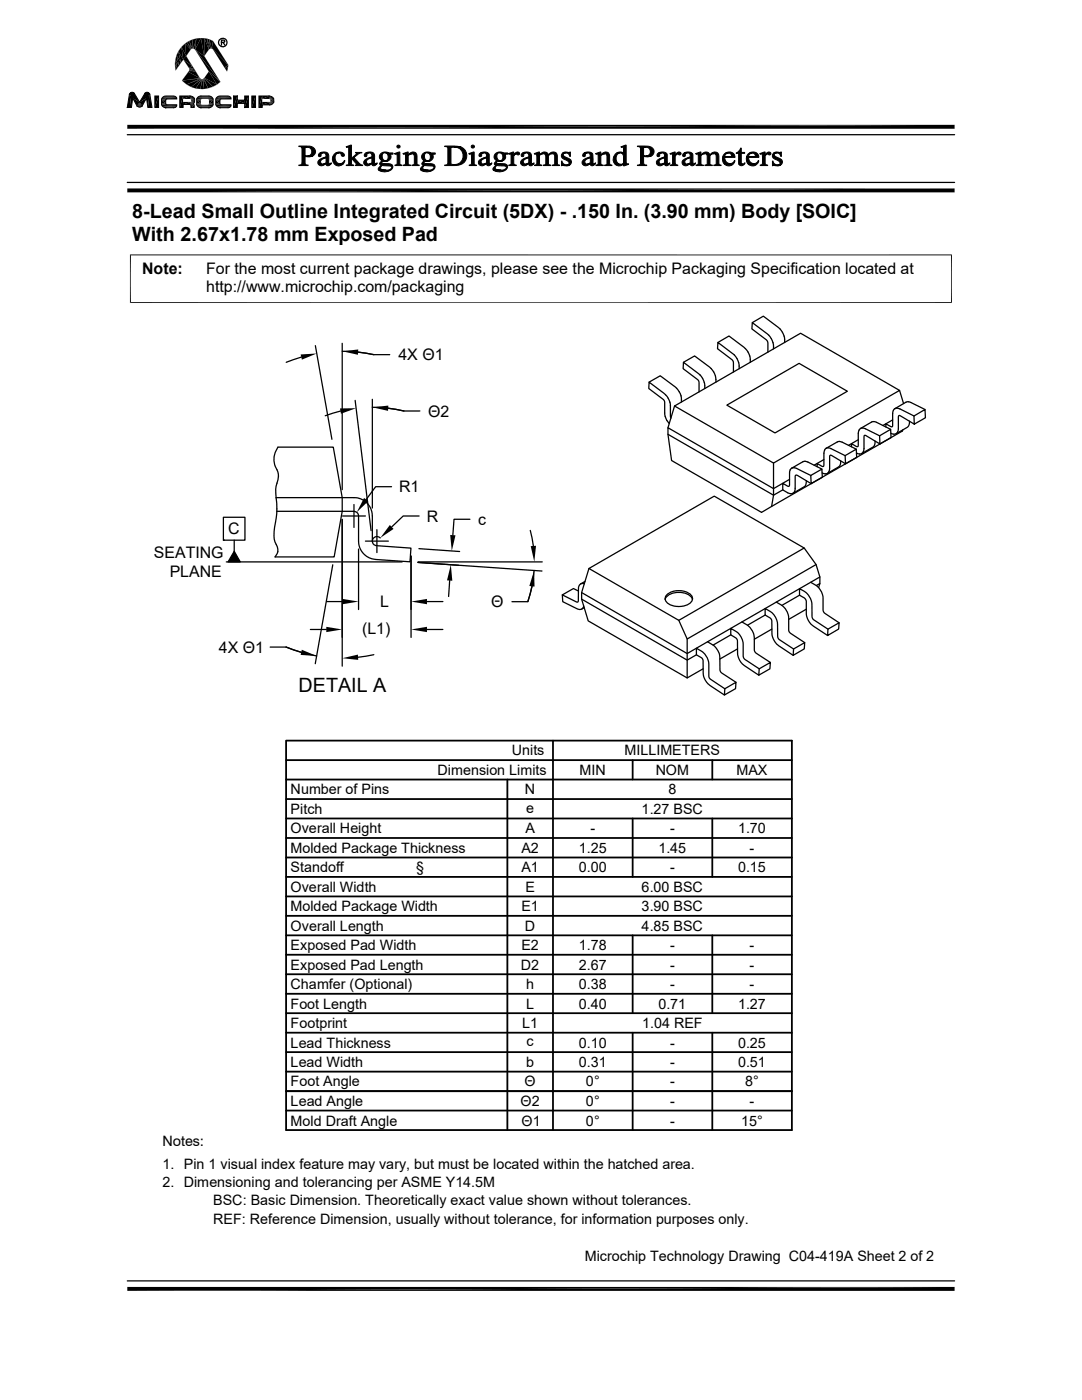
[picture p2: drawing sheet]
<svg xmlns="http://www.w3.org/2000/svg" width="216mm" height="279mm" viewBox="0 0 216 279" stroke-linecap="round" stroke-linejoin="round" font-family="sans-serif">
<g fill="none" stroke="#000" stroke-width=".25">
<path d="M44.2 8.5l.5-.1 .2-.2-.3-.2h-.4v1M44.5 8.5l.4 .5M47.3 19.2h.1M25.4 36.4h165.1M25.4 26.9h165.1M33.1 21.5h.1M40.1 21.5h.1M41.7 21.5h.1M43.9 21.5h.1M48.8 21.4h.1M60.1 71.3l-3 1M62.9 69l3.3 18.7"/>
<path d="M68.3 70.1a29.6 29.6 0 0 1 6.3 .7M68.3 68.5v29.2M70.9 79.9l3.1 26M71.5 70.3l3.1 .5h3.2M74.3 79.7v21.7M129.5 76.3l2.2-1.3 3 2.2a3.4 3.4 0 0 1 1.3 3M136.4 72.3l2.2-1.3 3 2.3a3.5 3.5 0 0 1 1.3 3M140.6 77.6a3.5 3.5 0 0 0-1.2-3.1l-3-2.2-.1 1.3 3.1 2.4 .1 2.2M143.3 68.3l2.2-1.2 2.9 2.2a3.5 3.5 0 0 1 1.3 3M147.5 73.6a3.5 3.5 0 0 0-1.3-3l-2.9-2.3-.1 1.3 3 2.4 .1 2.2M150.1 64.4l2.2-1.3 3 2.2a3.5 3.5 0 0 1 1.3 3M154.3 69.6a3.5 3.5 0 0 0-1.2-3l-3-2.2-.1 1.2 3.1 2.5 .1 .3v1.9"/>
<path d="M179.5 77.9l.8 2.6M55.1 99.3h15.5a3.6 3.6 0 0 1 3.7 3.7v5a.89 .89 0 0 0 .8 .9l6.9 .5-.2 2.7-6.8-.4a3.7 3.7 0 0 1-3.5-3.7v-5a.93 .93 0 0 0-.9-1h-15.4M55.5 89.2h11l1.8 10.1v2.7l-1.6 9.1h-11.8a2.29 2.29 0 0 0 0-3 10.2 10.2 0 0 1 .2-4.7l.1-1.8-.1-2.2a6.4 6.4 0 0 1 .4-3.6 3.1 3.1 0 0 0-.6-2.7 4 4 0 0 1 .6-3.9zM67.9 82l-3 1M74.3 81.3a27.9 27.9 0 0 1 6.3 .7h3.2M77.5 81.5l3.1 .5M78.1 97.1h-3.1l-1.9 2.6M133.3 86.7l.7 5.2 18 10.4 2-1.2 .3-2.3v-6.4M133.9 83.4l-.1-2.8-.5-1.1-.8-1-3-2.2v1.2l3 2.4 .2 2.9 .4 1.1 .4 .6M134.6 81l25.1-14.5 19.8 11.4-25.2 14.5zM134.6 81l-1.3 4.4M145 80.9l14.4-8.4 9.7 5.6-14.5 8.3z"/>
<path d="M157.5 95.7l-3.2 1.8-21-12.1v1.3l21 12.1 1.9-1M158 93.4a1.01 1.01 0 0 0-.5 1v2.6h-.3l-1-.5v1.3a2.61 2.61 0 0 0 1.8 .7l.2-.1M158 93.4l2.2-1.2 .4-.1 3.4 1.5M158 93.4h.7l3.1 1.5M160.9 95.9v.3a1.01 1.01 0 0 1-.5 1l-2.2 1.2M161.8 94.9l2.2-1.3 .1 1.6-2.2 1.3zM161.9 96.5l-2.8-1.7h-.3l-.1 .3-.1 2.7-.4 .6M164 94.4l.7 .2 .4-.1M164.4 91.7l-1.9 1.1M164.8 89.5l-.4 .6v2.9l-.4 .1-1-.6v.6M164.8 89.5l2.3-1.3 .4-.1 3.4 1.5M164.8 89.5l.8-.1 3 1.5"/>
<path d="M167.7 92v.2a1.01 1.01 0 0 1-.4 1l-2.2 1.3M168.6 90.9l2.3-1.3v1.7l-2.2 1.3zM168.7 92.6l-2.8-1.7h-.2l-.2 2.9-.4 .7M170.9 90.4l.6 .2 .5-.1M171.3 87.8l-2 1.1M171.7 85.5l-.3 .4-.1 .6-.1 2.5-.3 .1-1-.6v.7M171.7 85.5l2.2-1.3 .5-.1 3.3 1.6M171.7 85.5h.7l3.1 1.5M174.6 88v.3a1.01 1.01 0 0 1-.4 .9l-2.2 1.3M175.6 88.6l-.1-1.6 2.2-1.3 .1 1.6-2.2 1.3-3.1-1.7-.1 3-.4 .6M177.8 86.5l.6 .2 .4-.1M178.1 83.8l-1.9 1.1"/>
<path d="M178.6 81.6l-.4 .6-.1 2.9h-.4l-.9-.5v.6M178.6 81.6l2.2-1.3 .4-.1 3.4 1.5M178.6 81.6l.4-.2 .6 .2 2.8 1.4M180.1 85.8v.2l-26.1 15.1M181.5 84.1l-.1 .5-.2 .5-2.4 1.5M182.4 84.6v-1.6l2.2-1.3 .1 1.7-2.3 1.2-3-1.7-.2 3-.4 .7M44.6 103.2h4.3v4.6h-4.3zM44.6 107.8h.1M45.1 112.1h35.1M46.7 107.8v2.2M46.7 110l1.2 2.1h-2.4zM66.4 112.7l-3.5 19.8"/>
<path d="M68.3 103.7v29.2M68.3 103h4.6M70.6 100.7v4.6M71.5 109.6v12M72.9 108h4.6M75.2 105.7v4.6M75.9 107.4a.92 .92 0 0 0-1-.3 .92 .92 0 0 0-.6 .9M82 111v16.2M83.4 112.1h24.8M83.6 109.5l8.1 .6M83.6 103h-3.1l-2.3 2.2M89.7 115.9l-.2 3.1"/>
<path d="M91.5 112.8l-8.1-.6 24.7 1.8M93.8 103.6h-3.2l-.2 3.2M105.8 105.9l.6 3.1M106.2 117l-.9 3.1h-3.1M106.6 113.9a24.6 24.6 0 0 1-1.3 6.2M115.4 117.9l-1-.4-2.2 1.2M116.1 119.6l21 12.1 1.9-1M116.6 116.5h-.8l-.4 .7-.1 2.9h-.3l-2.8-1.4 .1 1.4 2.8 1.4a.86 .86 0 0 0 1.4-.5M116.7 116l-.9 .5M117.5 113.5l25-14.5 18 10.4-25.1 14.4zM117.5 113.5l-1.4 4.8v1.3l1.3 4.3 19.7 11.4 3.2-1.8M132.7 119.6a2.8 2.8 0 0 1 3.1-1.4 2.53 2.53 0 0 1 2.4 1.4"/>
<path d="M133.1 118.7a3.7 3.7 0 0 1 5 .4 1.23 1.23 0 0 1-.8 1.5 3.8 3.8 0 0 1-4.5-.7v-.8zM159.5 118.8l-3.5 2M160.5 109.4l2.3 3.3 .8 2.4v1.4l-.3 .8M161.8 116.2a3.6 3.6 0 0 1 2.4 3.2v2.4l.2 .4 3 2.1M162.8 112.7l-25.7 14.8-1.7-3.7M163.6 115.1l-26.5 15.3-21-12.1M163.6 116.5l-.7 .4M53.9 129.1h3.2a32.8 32.8 0 0 0 6.1 1.8M57.1 129.1l3 1.1M61.9 125.6h3.2M65.2 120.1h3.2M74.6 130.7l-3.1 .5"/>
<path d="M85.2 120.1h3.2M85.2 125.6h3.2M116.6 121.3l-.5 .2M137.1 127.5v7.8M141.2 128.1a3.7 3.7 0 0 1 2.4 3.2l.2 2.7 3.1 2.2M144.6 137.5l-3.1-2.2-.1-2.8a3.6 3.6 0 0 0-2.4-3.1v1.3l1.1 .6 .2 .4v2.9l.5 1.2 .9 1 2.8 1.9M144.6 137.5l2.3-1.3-.1 1.2-2.3 1.3zM145.8 126.7l-3.5 2M147.2 129.5l-3.6 2M148 124.1a3.7 3.7 0 0 1 2.5 3.2l.1 2.8 3.1 2.1M151.5 133.5l-3.1-2.1-.1-.4v-2.4a3.6 3.6 0 0 0-2.5-3.2v1.3l1.1 .7 .2 .3 .1 3 .4 1.1 1 1.1 2.8 1.8M151.5 133.5l2.2-1.3-.1 1.3-2.2 1.2z"/>
<path d="M152.7 122.7l-3.5 2.1M154 125.5l-3.5 2.1M154.9 120.2a3.6 3.6 0 0 1 2.5 3.1l.1 2.8 3.1 2.1M158.3 129.5l-3-2.1-.1-2.8a3.6 3.6 0 0 0-2.5-3.2v1.3l.9 .6 .4 .5 .1 2.9 .4 1.1 .9 1.1 2.9 1.9M158.3 129.5l2.3-1.3-.1 1.3-2.2 1.3zM160.9 121.6l-3.5 2M165.2 125.6l-3.1-2.2-.1-2.8a3.6 3.6 0 0 0-2.5-3.1v1.3l1 .5 .3 .5 .1 2.9 .4 1.2 1 1 2.8 1.9M165.2 125.6l2.2-1.3-.1 1.2-2.2 1.3zM25.4 255.6h165.1"/>
<circle cx="44.5" cy="8.5" r=".84"/>
</g>
<g fill="#000" stroke="#000" stroke-width=".2">
<path d="M80.4 30.6l.3 .1zM118.9 30.6l.2 .1zM123.9 29.3h.3zM151.6 30.6l.3 .1z"/>
<path d="M60.2 29.4h1.1h-.4v1.7h1.5l-1.5 .1v1.6l.6 .2h-1.9v-.1a.5 .5 0 0 0 .7-.6z" fill-rule="evenodd"/>
<path d="M59.6 29.1h1.6a1.26 1.26 0 0 1 1.3 .4 1.26 1.26 0 0 1 .3 1.3l-.4 .3h-1a.87 .87 0 0 0 .8-.9 .87 .87 0 0 0-.9-.8h-1.1z" fill-rule="evenodd"/>
<path d="M60.9 31.2h1.3z" fill-rule="evenodd"/>
<path d="M63.6 30.7l.3-.2h.6l-.4 .2a.36 .36 0 0 1-.1 .4 .36 .36 0 0 1-.3 .1l-.2-.1z" fill-rule="evenodd"/>
<path d="M63.5 32.1a1.65 1.65 0 0 1 1.6-.6 1.09 1.09 0 0 0-1.1 .9l.3 .3 .6 .1a.83 .83 0 0 1-.9 .3 .83 .83 0 0 1-.6-.7z" fill-rule="evenodd"/>
<path d="M63.9 30.5l.2-.1a1.3 1.3 0 0 1 1.5 .4l.1 1.9 .3 .1a.51 .51 0 0 1-.5 .3 .51 .51 0 0 1-.4-.3v-.1l-.3-.1 .3-.1v-1h-.5l.5-.3a.56 .56 0 0 0-.6-.7z" fill-rule="evenodd"/>
<path d="M64.4 32.8l.7-.1z" fill-rule="evenodd"/>
<path d="M65.7 32.7l.4-.2-.1 .3z" fill-rule="evenodd"/>
<path d="M67 30.6l.6-.1a1.1 1.1 0 0 0-.7 1.2 1.1 1.1 0 0 0 .9 1h.7a1.33 1.33 0 0 1-2-.2 1.33 1.33 0 0 1 .5-1.9z" fill-rule="evenodd"/>
<path d="M67.1 30.5a1.26 1.26 0 0 1 1.6 .4v.2a.46 .46 0 0 1-.5 0 .46 .46 0 0 1-.2-.5z" fill-rule="evenodd"/>
<path d="M67.8 32.7a.93 .93 0 0 0 .9-.7l.1 .2-.3 .5z" fill-rule="evenodd"/>
<path d="M69.1 29.3h.2z" fill-rule="evenodd"/>
<path d="M69.1 29.3l1-.3v3.7l.5 .3h-1.5l.3-.1 .2-.3v-3l-.1-.2z" fill-rule="evenodd"/>
<path d="M70.9 30.4h1.3l-.7 .4-.9 .6 1.2 1.3 .6 .3h-1.5l.2-.3-1-1.1 1-.8v-.3z" fill-rule="evenodd"/>
<path d="M72.8 30.7l.2-.2h.7h-.2a.46 .46 0 0 0-.3 .6l-.2 .2a.32 .32 0 0 1-.3-.2 .32 .32 0 0 1 .1-.4z" fill-rule="evenodd"/>
<path d="M72.7 32.1a1.64 1.64 0 0 1 1.5-.6 1.06 1.06 0 0 0-1.1 .9l.4 .3 .6 .1a.84 .84 0 0 1-.9 .3 .84 .84 0 0 1-.6-.7z" fill-rule="evenodd"/>
<path d="M73 30.5l.2-.1a1.31 1.31 0 0 1 1.5 .4l.1 1.9 .3 .1a.48 .48 0 0 1-.5 .3 .48 .48 0 0 1-.4-.4l-.2-.1 .2-.1v-1h-.5l.5-.3a.54 .54 0 0 0-.5-.7z" fill-rule="evenodd"/>
<path d="M73.6 32.8l.6-.1z" fill-rule="evenodd"/>
<path d="M74.9 32.7l.3-.2-.1 .3z" fill-rule="evenodd"/>
<path d="M75.7 33.3l.5-.3-.3 .5a.93 .93 0 0 0 1.1 .5h-1.4a.42 .42 0 0 1 .1-.7z" fill-rule="evenodd"/>
<path d="M76 30.6l.8-.3 .7 .2h-.7a.83 .83 0 0 0-.5 .8 .83 .83 0 0 0 .5 .7h.7l-1.1 .1-.2 .3 .4 .2a2.38 2.38 0 0 1 1.7 .4l.1 .4a1.97 1.97 0 0 1-2.8 .6h1.4a.8 .8 0 0 0 1.1-.7l-.3-.2-1.7-.1a.48 .48 0 0 1-.3-.5 .48 .48 0 0 1 .5-.4 .85 .85 0 0 1-.3-1.5z" fill-rule="evenodd"/>
<path d="M76.4 32.1h1z" fill-rule="evenodd"/>
<path d="M76.8 30.5h1.6v.3h-.5a.81 .81 0 0 1-.4 1.2h-.6a.82 .82 0 0 0 .5-.8 .82 .82 0 0 0-.6-.7z" fill-rule="evenodd"/>
<path d="M78.7 30.6l.3 .1z" fill-rule="evenodd"/>
<path d="M78.7 30.6l1.1-.3v2.1a.37 .37 0 0 0 .4 .5v.1h-1.4l.4-.3v-1.6l-.1-.3z" fill-rule="evenodd"/>
<path d="M80.4 30.6l1-.3v.6h-.5z" fill-rule="evenodd"/>
<path d="M80.9 30.9l1.3-.2-.8 .4 .1 1.6 .4 .3h-1.4l.4-.3z" fill-rule="evenodd"/>
<path d="M81.7 30.7a.84 .84 0 0 1 .9-.4 .84 .84 0 0 1 .6 .8v1.6l.5 .3h-1.5l.3-.1 .2-.3-.1-1.6-.3-.3z" fill-rule="evenodd"/>
<path d="M84.1 33.3l.5-.3-.2 .5a.93 .93 0 0 0 1 .5h-1.4a.42 .42 0 0 1 .1-.7z" fill-rule="evenodd"/>
<path d="M84.4 30.6l.9-.3 .6 .2h-.7a.83 .83 0 0 0-.5 .8 .83 .83 0 0 0 .5 .7h.7l-1.1 .1-.2 .3 .5 .2a2.38 2.38 0 0 1 1.6 .4l.1 .4a1.97 1.97 0 0 1-2.8 .6h1.4a.8 .8 0 0 0 1.2-.7l-.4-.2-1.7-.1a.48 .48 0 0 1-.3-.5 .48 .48 0 0 1 .5-.4 .85 .85 0 0 1-.3-1.5z" fill-rule="evenodd"/>
<path d="M84.8 32.1h1z" fill-rule="evenodd"/>
<path d="M85.2 30.5h1.6v.3h-.5a.81 .81 0 0 1-.4 1.2h-.6a.82 .82 0 0 0 .6-.8 .82 .82 0 0 0-.7-.7z" fill-rule="evenodd"/>
<path d="M88.7 29.1h2l1.3 .3-2 .1v3.2l1.9 .1-.9 .2h-2.3l.6-.2v-.2l.1-2.9a.46 .46 0 0 0-.7-.4z" fill-rule="evenodd"/>
<path d="M90.7 29.4h1.3a1.86 1.86 0 0 1 1.2 1.7 1.86 1.86 0 0 1-1.3 1.7h-1.2a1.73 1.73 0 0 0 1.7-1.7 1.73 1.73 0 0 0-1.7-1.7z" fill-rule="evenodd"/>
<path d="M93.6 30.6l.3 .1z" fill-rule="evenodd"/>
<path d="M93.6 30.6l1-.3v2.1a.36 .36 0 0 0 .1 .4 .36 .36 0 0 0 .4 .1v.1h-1.5v-.1a.38 .38 0 0 0 .5-.5v-1.5l-.1-.1z" fill-rule="evenodd"/>
<path d="M95.7 30.7l.2-.2h.6h-.1a.43 .43 0 0 0-.3 .6l-.2 .2a.32 .32 0 0 1-.3-.2 .32 .32 0 0 1 .1-.4z" fill-rule="evenodd"/>
<path d="M95.7 31.9l.9-.4h.5a1.08 1.08 0 0 0-1.1 .9l.4 .3 .5 .1a.79 .79 0 0 1-.9 .2 .79 .79 0 0 1-.5-.9z" fill-rule="evenodd"/>
<path d="M95.9 30.5a1.28 1.28 0 0 1 1.7 .4v1.7l.4 .2a.48 .48 0 0 1-.5 .3 .48 .48 0 0 1-.4-.4l-.2-.1 .2-.1v-1h-.5l.5-.2-.1-.6z" fill-rule="evenodd"/>
<path d="M96.5 32.8l.6-.1z" fill-rule="evenodd"/>
<path d="M97.8 32.7l.3-.2-.1 .3z" fill-rule="evenodd"/>
<path d="M98.6 33.3l.5-.3-.3 .5a.94 .94 0 0 0 1.1 .5h-1.4a.42 .42 0 0 1 .1-.7z" fill-rule="evenodd"/>
<path d="M98.9 30.6a1.47 1.47 0 0 1 1.5-.1h-.7a.81 .81 0 0 0-.6 .8 .81 .81 0 0 0 .7 .7h.6l-1.1 .1-.2 .5 1.7 .1a.6 .6 0 0 1 .5 .7 2.05 2.05 0 0 1-2.8 .6 4.5 4.5 0 0 0 2.3-.3l.2-.4-.2-.2h-1.3a.55 .55 0 0 1-.8-.6l.4-.4a.85 .85 0 0 1-.2-1.5z" fill-rule="evenodd"/>
<path d="M99.3 32.1h1z" fill-rule="evenodd"/>
<path d="M99.7 30.5h1.6v.3h-.6a.83 .83 0 0 1-.3 1.2h-.6h.1a.84 .84 0 0 0 .4-.8 .84 .84 0 0 0-.6-.7z" fill-rule="evenodd"/>
<path d="M101.5 30.6l.2 .1z" fill-rule="evenodd"/>
<path d="M101.5 30.6l1-.3v.6h.2l-.2 .3v1.5l.5 .3h-1.5l.5-.3v-1.7l-.1-.2z" fill-rule="evenodd"/>
<path d="M102.7 30.7h.2l-.4 .2z" fill-rule="evenodd"/>
<path d="M102.7 30.7a.49 .49 0 0 1 .5-.4 .49 .49 0 0 1 .5 .5 .49 .49 0 0 1-.8-.1z" fill-rule="evenodd"/>
<path d="M104.1 30.7l.3-.2h.6h-.2a.46 .46 0 0 0-.3 .6l-.1 .2a.32 .32 0 0 1-.4-.2 .32 .32 0 0 1 .1-.4z" fill-rule="evenodd"/>
<path d="M104 32.1a1.64 1.64 0 0 1 1.5-.6 1.06 1.06 0 0 0-1.1 .9l.4 .3 .6 .1a.84 .84 0 0 1-.9 .3 .84 .84 0 0 1-.6-.7z" fill-rule="evenodd"/>
<path d="M104.4 30.5l.1-.1a1.31 1.31 0 0 1 1.5 .4l.1 1.9 .3 .1a.48 .48 0 0 1-.5 .3 .48 .48 0 0 1-.4-.4l-.2-.1 .2-.1v-1h-.4l.4-.3a.54 .54 0 0 0-.5-.7z" fill-rule="evenodd"/>
<path d="M104.9 32.8l.6-.1z" fill-rule="evenodd"/>
<path d="M106.2 32.7l.4-.2-.2 .3z" fill-rule="evenodd"/>
<path d="M106.6 30.6l.3 .1z" fill-rule="evenodd"/>
<path d="M106.6 30.6l1.1-.3v.6h-.6l-.1-.1z" fill-rule="evenodd"/>
<path d="M107.1 30.9l1.3-.2-.7 .3v1.7l.4 .3h-1.4l.4-.3z" fill-rule="evenodd"/>
<path d="M107.9 30.7a.86 .86 0 0 1 1.5 .2h.2l-.2 .1 .1 1.7 .4 .3h-1.5l.5-.3v-1.5l-.2-.4z" fill-rule="evenodd"/>
<path d="M109.5 30.8l.2-.2 .5 .1-.6 .2h-.2z" fill-rule="evenodd"/>
<path d="M109.7 30.6a.85 .85 0 0 1 .9-.2 .85 .85 0 0 1 .6 .7v1.3a.37 .37 0 0 0 .5 .5v.1h-1.5l.5-.3v-1.5a.45 .45 0 0 0-.5-.5z" fill-rule="evenodd"/>
<path d="M112 32.1a1.36 1.36 0 0 0 1.6 .9l-1.6 .1z" fill-rule="evenodd"/>
<path d="M112.2 30.7l.2-.2h.5a.39 .39 0 0 0-.5 .2 .39 .39 0 0 0 .2 .5l.8 .4a.73 .73 0 0 1 .6 .6 .73 .73 0 0 1-.4 .8h-.5l.4-.4a1.73 1.73 0 0 0-1.1-.9l-.4-.5z" fill-rule="evenodd"/>
<path d="M112.4 30.5l.4-.2 .8 .1z" fill-rule="evenodd"/>
<path d="M112.2 33h1.4l-.5 .1z" fill-rule="evenodd"/>
<path d="M112.4 30.5l1.4-.2v.9l-.2-.1a.7 .7 0 0 0-.7-.6z" fill-rule="evenodd"/>
<path d="M116.5 30.6l.1-.1h.6l-.4 .2a.36 .36 0 0 1 0 .4 .36 .36 0 0 1-.4 .1l-.1-.2z" fill-rule="evenodd"/>
<path d="M116.5 31.8l.8-.3h.5a1.09 1.09 0 0 0-1.1 .9l.3 .3 .6 .1a.89 .89 0 0 1-1.5-.2l.1-.4z" fill-rule="evenodd"/>
<path d="M116.6 30.5l.2-.1a1.1 1.1 0 0 1 1.3 .2 1.1 1.1 0 0 1 .2 1.2v.8l.4 .2a.51 .51 0 0 1-.4 .3 .51 .51 0 0 1-.5-.3v-.1l-.2-.1 .2-.1v-1h-.5l.5-.3a.55 .55 0 0 0-.6-.7z" fill-rule="evenodd"/>
<path d="M117.1 32.8l.7-.1z" fill-rule="evenodd"/>
<path d="M118.5 32.7l.3-.2-.1 .3z" fill-rule="evenodd"/>
<path d="M118.9 30.6l1-.3v.6h-.6z" fill-rule="evenodd"/>
<path d="M119.3 30.9l1.4-.2-.8 .4v1.3a.39 .39 0 0 0 .1 .4 .39 .39 0 0 0 .4 .1v.1h-1.5l.5-.3z" fill-rule="evenodd"/>
<path d="M120.1 30.7a.84 .84 0 0 1 .9-.3 .84 .84 0 0 1 .6 .7l.1 1.6 .4 .3h-1.4l.4-.3v-1.7l-.4-.3z" fill-rule="evenodd"/>
<path d="M122.7 30.9l.4-.4h.6a1.2 1.2 0 0 0-.8 1.2 1.2 1.2 0 0 0 .9 1.1h-1a1.4 1.4 0 0 1-.1-1.9z" fill-rule="evenodd"/>
<path d="M123.1 30.5a1.12 1.12 0 0 1 1.3 .1z" fill-rule="evenodd"/>
<path d="M123.9 29.3l1-.3v3.3l.3 .4h-.8a1.19 1.19 0 0 1-1.6 .1h1l.6-.3v-1.4l-.3-.5h.3v-1v-.2z" fill-rule="evenodd"/>
<path d="M124.4 32.7h1v.1l-1 .3z" fill-rule="evenodd"/>
<path d="M127.7 29.4h1.1h-.4v1.7h1.6l-1.6 .1v1.1a.47 .47 0 0 0 .1 .5 .47 .47 0 0 0 .6 .1v.1h-1.9l.4-.1 .2-.3z" fill-rule="evenodd"/>
<path d="M127.2 29.1h1.6a1.23 1.23 0 0 1 1.3 .4 1.23 1.23 0 0 1 .2 1.3l-.3 .3h-1.1a.87 .87 0 0 0 .9-.9 .87 .87 0 0 0-1-.8h-1.1z" fill-rule="evenodd"/>
<path d="M128.4 31.2h1.4z" fill-rule="evenodd"/>
<path d="M131.2 30.7l.3-.2h.6h-.2a.42 .42 0 0 0-.3 .6l-.2 .2a.32 .32 0 0 1-.3-.2 .32 .32 0 0 1 .1-.4z" fill-rule="evenodd"/>
<path d="M131.3 31.9l.7-.4h.6a1.12 1.12 0 0 0-1.1 .9l.4 .3 .6 .1a.79 .79 0 0 1-1 .2 .79 .79 0 0 1-.5-.9z" fill-rule="evenodd"/>
<path d="M131.5 30.5a1.23 1.23 0 0 1 1.6 .4l.1 1.7 .3 .2a.48 .48 0 0 1-.5 .3 .48 .48 0 0 1-.4-.4l-.2-.1 .2-.1v-1h-.4l.4-.2-.1-.6-.4-.2z" fill-rule="evenodd"/>
<path d="M132 32.8l.6-.1z" fill-rule="evenodd"/>
<path d="M133.3 32.7l.3-.2-.1 .3z" fill-rule="evenodd"/>
<path d="M133.7 30.6l.3 .1z" fill-rule="evenodd"/>
<path d="M133.7 30.6l1-.3v.6h.2l-.2 .3 .1 1.5 .5 .3h-1.6l.5-.3v-1.8l-.1-.1z" fill-rule="evenodd"/>
<path d="M134.9 30.7h.3l-.5 .2z" fill-rule="evenodd"/>
<path d="M134.9 30.7a.48 .48 0 0 1 .5-.4 .48 .48 0 0 1 .5 .5 .47 .47 0 0 1-.7-.1z" fill-rule="evenodd"/>
<path d="M136.3 30.7l.3-.2h.6a.44 .44 0 0 0-.5 .6 .31 .31 0 0 1-.4 .1 .31 .31 0 0 1 0-.5z" fill-rule="evenodd"/>
<path d="M136.4 31.9l.7-.4h.6a1.11 1.11 0 0 0-1 .9l.3 .3 .6 .1a.79 .79 0 0 1-1 .2 .79 .79 0 0 1-.4-.9z" fill-rule="evenodd"/>
<path d="M136.6 30.5a1.23 1.23 0 0 1 1.7 .4v1.7l.4 .2a.48 .48 0 0 1-.5 .3 .48 .48 0 0 1-.5-.4l-.2-.1 .2-.1v-1h-.4l.4-.2-.1-.6z" fill-rule="evenodd"/>
<path d="M137.1 32.8l.6-.1z" fill-rule="evenodd"/>
<path d="M138.4 32.7l.4-.2-.1 .3z" fill-rule="evenodd"/>
<path d="M138.8 30.6l.3 .1z" fill-rule="evenodd"/>
<path d="M138.8 30.6l1.1-.3v.6h-.6l-.1-.1z" fill-rule="evenodd"/>
<path d="M139.3 30.9l1.3-.2-.7 .3v1.7l.5 .3h-1.5l.4-.3z" fill-rule="evenodd"/>
<path d="M140.1 30.7a.86 .86 0 0 1 1.5 .2h.2l-.2 .2 .1 1.6 .4 .3h-1.4l.4-.3v-1.8l-.4-.2z" fill-rule="evenodd"/>
<path d="M141.8 30.8l.1-.2 .5 .1-.8 .2z" fill-rule="evenodd"/>
<path d="M141.9 30.6a.85 .85 0 0 1 1-.2 .85 .85 0 0 1 .5 .8l.1 1.5 .4 .3h-1.5v-.1a.37 .37 0 0 0 .5-.4v-1.2a.52 .52 0 0 0-.5-.6z" fill-rule="evenodd"/>
<path d="M144.5 30.7l.3-.2h.6a.73 .73 0 0 0-.8 .7l-.4 .1z" fill-rule="evenodd"/>
<path d="M144.8 30.5a1.17 1.17 0 0 1 1.9 .9h-2.1a1.11 1.11 0 0 0 1.1 1.2l-1.2 .1-.3-.7v-.6v-.1l1.8-.1a.62 .62 0 0 0-.6-.7z" fill-rule="evenodd"/>
<path d="M144.5 32.7l1.2-.1a.85 .85 0 0 0 .9-.6l.1 .1a1.26 1.26 0 0 1-1 1 1.26 1.26 0 0 1-1.2-.4z" fill-rule="evenodd"/>
<path d="M147.8 29.5h.1v.9h.7v.2h-.7v1.9l.3 .2-.8 .1v-2.2l-.5-.1 .6-.4z" fill-rule="evenodd"/>
<path d="M147.4 32.8l.9-.1 .2-.2h.2l-.1 .1a.68 .68 0 0 1-1.2 .2z" fill-rule="evenodd"/>
<path d="M149.3 30.7l.3-.2h.5a.73 .73 0 0 0-.7 .7l-.4 .1z" fill-rule="evenodd"/>
<path d="M149.6 30.5l.1-.1a1.13 1.13 0 0 1 1.7 1h-2a1.1 1.1 0 0 0 1.1 1.2l-1.3 .1-.3-.7 .1-.7 1.7-.1a.66 .66 0 0 0-.6-.7z" fill-rule="evenodd"/>
<path d="M149.2 32.7l1.5-.1 .4-.2 .2-.4a1.16 1.16 0 0 1-.8 1.1 1.16 1.16 0 0 1-1.3-.4z" fill-rule="evenodd"/>
<path d="M151.6 30.6l1.1-.3v.6h.1l-.1 .3v1.5l.5 .3h-1.5l.4-.3v-1.5v-.4z" fill-rule="evenodd"/>
<path d="M152.8 30.7h.3l-.4 .2z" fill-rule="evenodd"/>
<path d="M152.9 30.6a.46 .46 0 0 1 .6-.3 .46 .46 0 0 1 .3 .5 .49 .49 0 0 1-.7-.1h-.3z" fill-rule="evenodd"/>
<path d="M154.1 32.1a1.35 1.35 0 0 0 1.6 .9l-1.6 .1z" fill-rule="evenodd"/>
<path d="M154.4 30.6l.6-.1h-.3a.35 .35 0 0 0-.2 .3 .35 .35 0 0 0 .2 .4l.8 .4a.73 .73 0 0 1 .6 .6 .73 .73 0 0 1-.4 .8h-.5l.4-.4a1.71 1.71 0 0 0-1.1-.9 .65 .65 0 0 1-.1-1.1z" fill-rule="evenodd"/>
<path d="M154.5 30.5l.4-.2 .8 .1z" fill-rule="evenodd"/>
<path d="M154.3 33h1.4l-.5 .1z" fill-rule="evenodd"/>
<path d="M154.5 30.5l1.4-.2v.9l-.2-.1a.7 .7 0 0 0-.7-.6z" fill-rule="evenodd"/>
<circle cx="79.5" cy="29.3" r=".31"/>
<circle cx="94.3" cy="29.3" r=".31"/>
</g>
<g fill="#000">
<path d="M25.8 18.8l.7 .8-.3 1.8zM25.9 18.6l.6 1-.7-.8zM25.9 18.6l.6 1zM25.9 18.6l.1-.1 .5 1.1zM26 18.5l.5 1.1zM26 18.5l.2-.1 .3 1.2zM26.2 18.4l.3 1.2zM26.2 18.4h.2l.1 1.2zM26.4 18.4l.1 1.2zM26.4 18.4l.2 .1-.1 1.1zM26.6 18.5l-.1 1.1zM26.6 18.5l.1 .1-.2 1z"/>
<path d="M26.7 18.6l-.2 1zM26.7 18.6l.1 .1-.3 .9zM26.8 18.7l-.3 .9zM26.8 18.7l1.1 1.7-1.4-.8zM28.9 18.7l.3 .9-1.3 .8zM28.9 18.7l.3 .9zM29 18.6l.2 1zM28.9 18.7l.1-.1 .2 1zM29 18.6l.1-.1 .1 1.1zM29.1 18.5l.1 1.1zM29.4 18.4l-.2 1.2zM29.1 18.5l.3-.1-.2 1.2z"/>
<path d="M29.4 18.4h.1l-.3 1.2zM29.5 18.4l-.3 1.2zM29.5 18.4l.2 .1-.5 1.1zM29.7 18.5l-.5 1.1zM29.7 18.5l.1 .1-.6 1zM29.8 18.6l-.6 1zM29.8 18.6l.1 .2-.7 .8zM29.9 18.8l-.4 2.6-.3-1.8zM30.9 19.2h.7l-.7 2.2zM32.2 19.7h1.1l-1.1 .2zM32.2 19.9l1.1-.2zM32.2 19.9h.9l-.9 .1z"/>
<path d="M32.7 19.2h2zM34.9 12.8v.6zM34.9 12.2v.6zM34.9 13.4l.1 .7zM34.9 13.4l.2 .7zM35 11.6l-.1 .6zM36.6 11.9l-1.6 2.2zM35.1 11.6l-.2 .6zM34.9 12.8l.2 1.2zM36.6 11.9l-1.5 2.2zM35.2 11l-.2 .6zM35 11.9l.4 1.7-.5-.8z"/>
<path d="M34.9 12.8l.5 .8-.3 .4zM35.5 10.4l-.3 .6zM35.2 11l.5 2.1-.7-1.2zM35 11.9l.7 1.2-.3 .5zM35.8 9.9l-.3 .5zM35.9 19.2h.6l-.6 2.2zM35.6 10.3l.5 2.2-.9-1.5zM35.2 11l.9 1.5-.4 .6zM36.2 9.4l-.4 .5zM36.3 16.1l.5 .4zM36.5 19.2h1.4l-1.4 .5zM36.5 19.7l1.4-.5v.5z"/>
<path d="M36.6 11.9l1.1 1.7zM36.2 9.4l.4 2.5-1-1.6zM35.6 10.3l1 1.6-.5 .6zM36.6 8.9l-.4 .5zM36.2 9.4l.4-.5zM36.8 16.5l.5 .4zM36.6 8.9l.5-.4zM36.6 8.9l.5-.3zM37.1 11.2l2.8 4.4zM37.1 11.2l1.3 2-1.8-1.3zM36.2 9.4l.8-.7 .1 2.5zM36.2 9.4l.9 1.8-.5 .7z"/>
<path d="M37.3 16.9l.6 .4zM37.1 8.5l.6-.3zM37.8 14l-.1 .2zM37.7 14.2l-1.4 1.9zM37.8 13.8v.2zM37.7 13.6l.1 .2zM37.9 17.2l.6 .3zM37.9 19.2l.1 .6zM38.2 19.2l-.2 .6zM37.9 19.2h.3l-.2 .6zM38 9.9l-.9 1.3zM38.4 19.3l-.3 .5z"/>
<path d="M38.2 19.2l.2 .1-.4 .5zM38 9.9l-.8 1.3zM37 8.7l.3-.3 .8 1.5zM37 8.7l1.1 1.2-1 1.3zM38.1 19.8l.5-.4zM38.4 19.3l.2 .1-.5 .4zM38.1 19.9l.7-.3zM38.1 19.9l.5-.5 .2 .2zM38.2 19.9l.6-.3v.3zM38.2 19.9h.6l-.6 .3zM38 9.9l.2-.1zM37.3 8.4l.5-.2 .4 1.6z"/>
<path d="M37.3 8.4l.9 1.4-.1 .1zM37.7 8.2l.5-.3zM37.7 8.2l.5-.2zM36.6 11.9l1.8 1.3-.7 .4zM37.7 13.6l.7-.4 .3 .4zM37.8 8.2l.6-.3v1.8zM37.8 8.2l.6 1.5-.2 .1zM38.2 9.7h.2zM38.5 17.5l.6 .2zM38.4 9.7h.2zM38.4 7.9l.8-.2-.6 2zM38.4 7.9l.2 1.8h-.2z"/>
<path d="M37.7 13.6h1l-.9 .2zM37.8 13.8l.9-.2 .2 .4zM38.6 9.7l.2 .1zM38.2 7.9l.6-.2zM38.2 7.9l.6-.1zM37.8 13.8l1.1 .2h-1.1zM37.8 14h1.1l.2 .4zM38.8 9.8l.1 .1zM39.2 7.7l.9-.1-1.2 2.3zM39.2 7.7l-.3 2.2-.3-.2zM38.9 9.9l1.8 1.3 3.3 5.1zM39.1 17.7l.7 .1z"/>
<path d="M37.8 14l1.3 .4h-1.5zM37.6 14.4h1.5l.8 1.2zM39.2 19.7h1.1l-1.1 .2zM39.2 19.9l1.1-.2zM39.2 19.9h.9l-.9 .1zM39.4 7.6h.7zM38.8 7.7l.6-.1zM39.8 17.7l.6 .1zM37.6 14.4l2.3 1.2-3.6 .5zM36.3 16.1l3.7-.4zM39.9 15.6l.1 .1zM36.3 16.1l3.7-.4-2.8 1.1z"/>
<path d="M37.2 16.8l2.8-1.1 .1 .1zM40 15.7l.2 .1zM40.1 7.6h.6zM39.9 7.6h.2zM37.2 16.8l2.9-1-2 1.6zM38.1 17.4l2.1-1.6zM40.2 15.8h.2zM38.1 17.4l2.1-1.6-1.1 1.9zM40.2 15.8h.1l-1.2 1.9zM40.3 7.6h.4zM40.3 15.8l-.3 2-.9-.1zM40.3 15.8h.1l-.4 2z"/>
<path d="M40.4 17.8l.7-.1zM40.4 15.8l.2-.1zM40.4 15.8l.3 2h-.7zM40.6 15.7l.9 1.9-.8 .2zM40.6 15.7l.1-.1 .8 2zM40.8 15.6l-.2 .1zM40.6 15.7l.2-.1zM40.7 15.6l1.8 1.7-1 .3zM40.8 15.5l1.7 1.8-1.8-1.7zM41.7 9.9l-1 1.3zM40.1 7.6h.7l-.1 3.6zM40.1 7.6l.6 3.6-1.8-1.3z"/>
<path d="M41.7 9.9l-.9 1.3zM41.7 14.3l-.9 1.3zM40.8 15.5l2.5 1.4-.8 .4zM41.7 14.3l1.6 2.6-2.5-1.4zM41.1 17.7l.6-.1zM40.7 7.6l.6 .1zM38.9 9.9l2.8 4.4zM40.8 7.6l.5 .1 .4 2.2zM40.8 7.6l.9 2.3-1 1.3zM41.7 14.3l2.3 2-.7 .6zM38.9 9.9l5.1 6.4-2.3-2zM41.7 17.6l.6-.2z"/>
<path d="M40.1 19.2h1.9zM41.8 9.7l-.1 .2zM41.7 9.9l.1-.1zM41.3 7.7l.6 .2zM41.3 7.7l.5 .2 .2 1.8zM41.3 7.7l.7 2-.3 .2zM41.8 9.7h.2zM42 9.7h.2zM41.8 7.9l.7 .3-.3 1.5zM41.8 7.9l.4 1.8h-.2zM42.3 17.4l.6-.3zM42.2 9.7l.2 .1z"/>
<path d="M41.9 7.9l.6 .3zM42.5 8.2l3.1 4.8-3.1-3.2zM42.5 8.2v1.6l-.3-.1zM41.7 19.9h.8v.1zM41.5 19.7h1v.2zM41.5 19.7l1 .2zM42.4 9.8l.1 .1zM42.5 9.9l2.8 4.4zM42.9 17.1l.6-.3zM43.1 19.9h.8l-.8 .1zM43.1 19.7h1l-1 .2zM43.1 19.9l1-.2z"/>
<path d="M43.5 16.8l.5-.4zM43.5 19.2h2zM40.7 11.2l3.3 5.2zM40.7 11.2l3.3 5.1zM42.5 9.8l3.1 3.2-.8 .5zM45.5 13.6l-.2 .7zM44.8 13.5l.7 .1-.2 .6zM45.6 13l-.1 .6zM44.8 13.5l.4-.3 .3 .4zM45.2 13.2l.4-.2-.1 .6zM42.5 8.2l3.1 4.8zM42.5 8.1l3.1 4.9z"/>
<path d="M46.6 19.2h.7l-.7 2.2zM48.8 19.2h.8l-.8 2.2zM50.2 19.2h.8l-.8 2.2zM51.7 19.2h.6l-.6 2.2zM52.3 19.2h1.4l-1.4 .5zM52.3 19.7l1.4-.5v.5zM53.7 19.2l.1 .6zM53.7 19.2h.3l-.2 .6zM54 19.2l-.2 .6zM54 19.2l.2 .1-.4 .5zM54.2 19.3l-.3 .5zM54.2 19.3l.2 .1-.5 .4z"/>
<path d="M53.9 19.8l.5-.4zM53.9 19.9l.5-.5 .2 .2zM53.9 19.9l.7-.3zM54 19.9l.6-.3v.3zM54 19.9h.6l-.6 .3zM25.4 37.6h165.1l-165.1 .8zM25.4 38.4l165.1-.8v.8zM25.4 24.9h165.1l-165.1 .8zM25.4 25.7l165.1-.8v.8zM25.8 18.8l.4 2.6h-.8zM26.5 19.6l1.4 .8-.6 .7zM27.9 20.4l-.4 .9-.2-.2z"/>
<path d="M27.9 20.4l-.2 1-.2-.1zM27.9 20.4v1h-.2zM27.9 20.4l.1 1h-.1zM27.9 20.4l.3 .9-.2 .1zM27.9 20.4l.5 .7-.2 .2zM27.9 20.4l1.3-.8-.8 1.5zM29.9 18.8l.4 2.6h-.8zM31.6 19.2v2.2h-.7zM32.2 20l.9-.1v.1zM32.2 20.8l1 .1h-1zM32.2 20.8l1 .1zM32.2 20.7l.9 .1h-.9z"/>
<path d="M32.2 20.7h.9v.1zM32.2 20l.9 .7h-.9zM32.2 20h.9v.7zM32.8 21.4l1.9 .1zM36.5 19.2v2.2h-.6zM36.5 20.3h1.5l-1.5 .5zM36.5 20.8l1.5-.5v.5zM37.9 20.8h.7l-.6 .1zM38 20.9l.6-.1 .1 .1zM38 20.9h.7zM38 20.3l.3 .5h-.3zM38.1 20.3l.5 .5h-.3z"/>
<path d="M38 20.3l.3 .5zM38.1 21l.6-.1 .1 .1zM38.1 21h.7l-.7 .4zM38.1 21.4l.7-.4v.4zM38.1 20.3l.5 .5zM38.1 20.3l.6 .3-.1 .2zM38.1 20.3l.7 .1-.1 .2zM38.1 20.3l.6 .3zM38.2 20.2l.6 .2zM38.2 20.2l.6-.3v.5zM39.2 20l.9 .7h-.9zM39.2 20h.9v.7z"/>
<path d="M39.2 20.8l1 .1h-1zM39.2 20.8l1 .1zM39.2 20.7l.9 .1h-.9zM39.2 20.7h.9v.1zM39.2 20l.9-.1v.1zM40 21.5l2-.1zM41.7 19.9l.8 .1h-.8zM41.7 20.8l.8-.1v.1zM41.7 20.7h.8l-.8 .1zM41.6 20.9l.9-.1v.1zM41.6 20.9l.9-.1zM41.7 20.7l.8-.7v.7z"/>
<path d="M41.7 20h.8l-.8 .7zM43.1 20l.8 .7h-.8zM43.1 20h.8v.7zM43.1 20.7l.8 .1h-.8zM43.1 20.7h.8v.1zM43.1 20.8l.9 .1h-.9zM43.1 20.8l.9 .1zM43.1 20l.8-.1v.1zM43.6 21.4l1.9 .1zM47.3 19.2v2.2h-.7zM47.3 20l1.6 .6h-1.6zM49.6 19.2v2.2h-.8z"/>
<path d="M47.3 20h1.6v.6zM51 19.2v2.2h-.8zM52.3 19.2v2.2h-.6zM52.3 20.3h1.5l-1.5 .6zM52.3 20.9l1.5-.6v.6zM53.8 20.3l.3 .6h-.3zM53.8 20.3l.5 .5-.2 .1zM53.8 20.3l.3 .6zM53.9 20.3l.6 .3-.2 .2zM53.8 20.3l.5 .5zM53.9 20.3l.7 .1-.1 .2zM53.9 20.3l.6 .3z"/>
<path d="M54 20.2l.6-.3v.5zM54 20.2l.6 .2zM60 70.7l3.2-.2-3 1.3zM68.3 70.1l3.2-.4-.1 1.1zM67.8 81.5h3.3l-3.1 1.1zM72.6 99.4l.9 .6-2.3 2.2zM74.3 81.3l3.2-.4-.1 1.1zM46.7 110l1.2 2.1h-2.4zM68.4 119.5l3.1 .6-3.1 .5zM77.8 104.8l.7 .8-2.6 1.8zM82 120.1l3.2-.6v1.1zM90 112.7l.3 3.2-1.1-.1z"/>
<path d="M89.8 106.8h1.1l-.8 3.2zM106.6 113.9l.1 3.2-1.1-.2zM105.9 109l1.1-.1-.4 3.2zM60.2 129.7l3 1.2-3.2-.2zM65.1 125.1l3.2 .5-3.2 .6zM68.3 131.4l3.1-.8 .1 1.1zM82 125.6l3.2-.5v1.1zM25.4 256.8h165.1l-165.1 .8zM25.4 257.6l165.1-.8v.8z"/>
</g>
<path d="M40.6 15.7v2.1" fill="none" stroke="#000" stroke-width=".28"/>
<g fill="none" stroke="#000" stroke-width=".2">
<path d="M25.9 18.6l.4-.2 .3 .1 1.3 1.9 1.2-1.9 .3-.1 .4 .2 .5 2.8h-.8l-.3-1.8-1 1.7a.69 .69 0 0 1-.9-.1l-.8-1.6-.3 1.8h-.8zM30.9 19.2h.7v2.2h-.7zM32.4 19.5h2.9M32.5 19.3h2.7M32.6 19.3l.5-.1h1.6a.58 .58 0 0 1 .6 .5h-2l-.2 .3v.9h2.2a.51 .51 0 0 1-.6 .6h-1.6l-.7-.3-.2-.3v-1.2zM32.7 19.2h2.3M35.9 19.2h2.3a.89 .89 0 0 1 .7 .7 .89 .89 0 0 1-.3 .9l.2 .2v.4h-.7v-.4l-.2-.2h-1.4v.6h-.6zM39.4 19.5h3M39.6 19.3l.5-.1h1.6a.89 .89 0 0 1 .8 .5v1.2a.89 .89 0 0 1-.8 .6h-1.6a.95 .95 0 0 1-.9-.6v-1.2zM39.8 19.2h2.2M42.3 19.3h-2.8M43.2 19.5l.4-.3h1.9a.58 .58 0 0 1 .6 .5l-2.1 .1-.1 .9 .1 .2h2.1v.2l-.4 .4h-1.8a.95 .95 0 0 1-.8-.6v-1.2z"/>
<path d="M43.2 19.5h2.9M43.3 19.3h2.7M43.5 19.2h2.3M46.6 19.2h.7v.8h1.5v-.8h.8v2.2h-.8v-.8h-1.5v.8h-.7zM50.2 19.2h.8v2.2h-.8zM51.7 19.2h2a.89 .89 0 0 1 .9 .8 .89 .89 0 0 1-.8 .9h-1.5v.5h-.6zM32.4 21.2h2.9M32.8 21.5h2.2M35.2 21.4h-2.7M39.4 21.2h3M39.5 21.4h2.8M39.8 21.5h2.2"/>
<path d="M43.2 21.2h2.9M43.3 21.4h2.7M43.6 21.5h2.2M26 50.8v9.7M189.9 50.8v9.7M189.9 50.9h-164M25.9 60.4h164"/>
</g>
<path d="M35.3 21h-3.1M39.2 21h3.3M43.1 21h3" fill="none" stroke="#000" stroke-width=".23"/>
<path d="M32.2 19.6h3.1M39.2 19.6h3.3M43.1 19.6h3" fill="none" stroke="#000" stroke-width=".21"/>
<g fill="none" stroke="#000" stroke-width=".36">
<path d="M57.1 147.8h100.9v77.7h-100.9zM57.1 151.7h100.9M57.1 155.6h100.9M57.1 159.5h100.9M101.2 155.6v69.9M110.3 147.8v77.7M126.2 151.7v3.9M142.1 151.7v3.9M57.1 163.3h100.9M57.1 167.2h100.9M57.1 171.1h100.9M57.1 175h100.9"/>
<path d="M57.1 178.9h100.9M126.2 163.3v11.7M142.1 163.3v11.7M57.1 182.8h100.9M57.1 186.7h100.9M57.1 198.3h100.9M57.1 190.5h100.9M57.1 194.4h100.9M126.2 186.7v15.5M142.1 186.7v15.5M57.1 210h100.9M57.1 206.1h100.9"/>
<path d="M57.1 202.2h100.9M57.1 213.9h100.9M126.2 206.1v19.4M142.1 206.1v19.4M158 217.8h-100.9M57.1 221.6h100.9"/>
</g>
<g font-size="3.9">
<text x="26.4" y="43.5">8-Lead Small Outline Integrated Circuit (5DX) - .150 In. (3.90 mm) Body [SOIC]</text>
<text x="26.4" y="48">With 2.67x1.78 mm Exposed Pad</text>
<text x="59.6" y="138.1">DETAIL A</text>
</g>
<g font-size="3.2">
<text x="28.4" y="54.6">Note:</text>
<text x="41.1" y="54.6">For the most current package drawings, please see the Microchip Packaging Specification located at</text>
<text x="41.1" y="58.3">http://www.microchip.com/packaging</text>
<text x="79.5" y="71.9">4X Θ1</text>
<text x="85.4" y="83.1">Θ2</text>
<text x="79.7" y="98.3">R1</text>
<text x="45.6" y="106.7">C</text>
<text x="85.2" y="104.1">R</text>
<text x="95.4" y="104.8">c</text>
<text x="30.7" y="111.4">SEATING</text>
<text x="33.9" y="115.1">PLANE</text>
<text x="75.8" y="121.2">L</text>
<text x="98" y="121.2">Θ</text>
<text x="43.7" y="130.3">4X Θ1</text>
<text x="72.3" y="126.4">(L1)</text>
</g>
<g font-size="2.9">
<text x="87.3" y="154.7">Dimension Limits</text>
<text x="102.1" y="150.8">Units</text>
<text x="115.7" y="154.7">MIN</text>
<text x="124.6" y="150.8">MILLIMETERS</text>
<text x="130.8" y="154.7">NOM</text>
<text x="147" y="154.7">MAX</text>
<text x="58" y="158.6">Number of Pins</text>
<text x="104.8" y="158.6">N</text>
<text x="133.4" y="158.6">8</text>
<text x="58" y="166.3">Overall Height</text>
<text x="58" y="162.4">Pitch</text>
<text x="104.8" y="166.3">A</text>
<text x="105" y="162.2">e</text>
<text x="117.8" y="166.3">-</text>
<text x="128" y="162.4">1.27 BSC</text>
<text x="133.7" y="166.3">-</text>
<text x="147.3" y="166.3">1.70</text>
<text x="58" y="170.2">Molded Package Thickness</text>
<text x="104" y="170.2">A2</text>
<text x="115.5" y="170.2">1.25</text>
<text x="131.4" y="170.2">1.45</text>
<text x="149.6" y="170.2">-</text>
<text x="58" y="178">Overall Width</text>
<text x="58" y="174.1">Standoff</text>
<text x="83" y="174.1">§</text>
<text x="104" y="174.1">A1</text>
<text x="104.8" y="178">E</text>
<text x="115.5" y="174.1">0.00</text>
<text x="128" y="178">6.00 BSC</text>
<text x="133.7" y="174.1">-</text>
<text x="147.3" y="174.1">0.15</text>
<text x="58" y="185.8">Overall Length</text>
<text x="58" y="181.9">Molded Package Width</text>
<text x="104" y="181.9">E1</text>
<text x="104.8" y="185.8">D</text>
<text x="128" y="185.8">4.85 BSC</text>
<text x="128" y="181.9">3.90 BSC</text>
<text x="58" y="189.6">Exposed Pad Width</text>
<text x="104" y="189.6">E2</text>
<text x="115.5" y="189.6">1.78</text>
<text x="133.7" y="189.6">-</text>
<text x="149.6" y="189.6">-</text>
<text x="58" y="197.4">Chamfer (Optional)</text>
<text x="58" y="193.5">Exposed Pad Length</text>
<text x="103.9" y="193.5">D2</text>
<text x="105" y="197.4">h</text>
<text x="115.5" y="197.4">0.38</text>
<text x="115.5" y="193.5">2.67</text>
<text x="133.7" y="197.4">-</text>
<text x="133.7" y="193.5">-</text>
<text x="149.6" y="197.4">-</text>
<text x="149.6" y="193.5">-</text>
<text x="58" y="201.3">Foot Length</text>
<text x="105" y="201.3">L</text>
<text x="115.5" y="201.3">0.40</text>
<text x="131.4" y="201.3">0.71</text>
<text x="147.3" y="201.3">1.27</text>
<text x="58" y="209.1">Lead Thickness</text>
<text x="58" y="205.2">Footprint</text>
<text x="104.2" y="205.2">L1</text>
<text x="105.1" y="208.8">c</text>
<text x="115.5" y="209.1">0.10</text>
<text x="128.1" y="205.2">1.04 REF</text>
<text x="133.7" y="209.1">-</text>
<text x="147.3" y="209.1">0.25</text>
<text x="58" y="213">Lead Width</text>
<text x="105" y="212.9">b</text>
<text x="115.5" y="213">0.31</text>
<text x="133.7" y="213">-</text>
<text x="147.3" y="213">0.51</text>
<text x="58" y="220.7">Lead Angle</text>
<text x="58" y="216.8">Foot Angle</text>
<text x="103.9" y="220.7">Θ2</text>
<text x="104.7" y="216.8">Θ</text>
<text x="116.9" y="220.7">0°</text>
<text x="116.9" y="216.8">0°</text>
<text x="133.7" y="220.7">-</text>
<text x="133.7" y="216.8">-</text>
<text x="148.7" y="216.8">8°</text>
<text x="149.6" y="220.7">-</text>
<text x="58" y="224.6">Mold Draft Angle</text>
<text x="104.1" y="224.6">Θ1</text>
<text x="116.9" y="224.6">0°</text>
<text x="133.7" y="224.6">-</text>
<text x="147.9" y="224.6">15°</text>
<text x="32.4" y="233.3">1. Pin 1 visual index feature may vary, but must be located within the hatched area.</text>
<text x="32.4" y="228.7">Notes:</text>
<text x="32.4" y="236.9">2. Dimensioning and tolerancing per ASME Y14.5M</text>
<text x="42.5" y="244.3">REF: Reference Dimension, usually without tolerance, for information purposes only.</text>
<text x="42.5" y="240.6">BSC: Basic Dimension. Theoretically exact value shown without tolerances.</text>
<text x="116.7" y="251.7">Microchip Technology Drawing C04-419A Sheet 2 of 2</text>
</g>
</svg>
